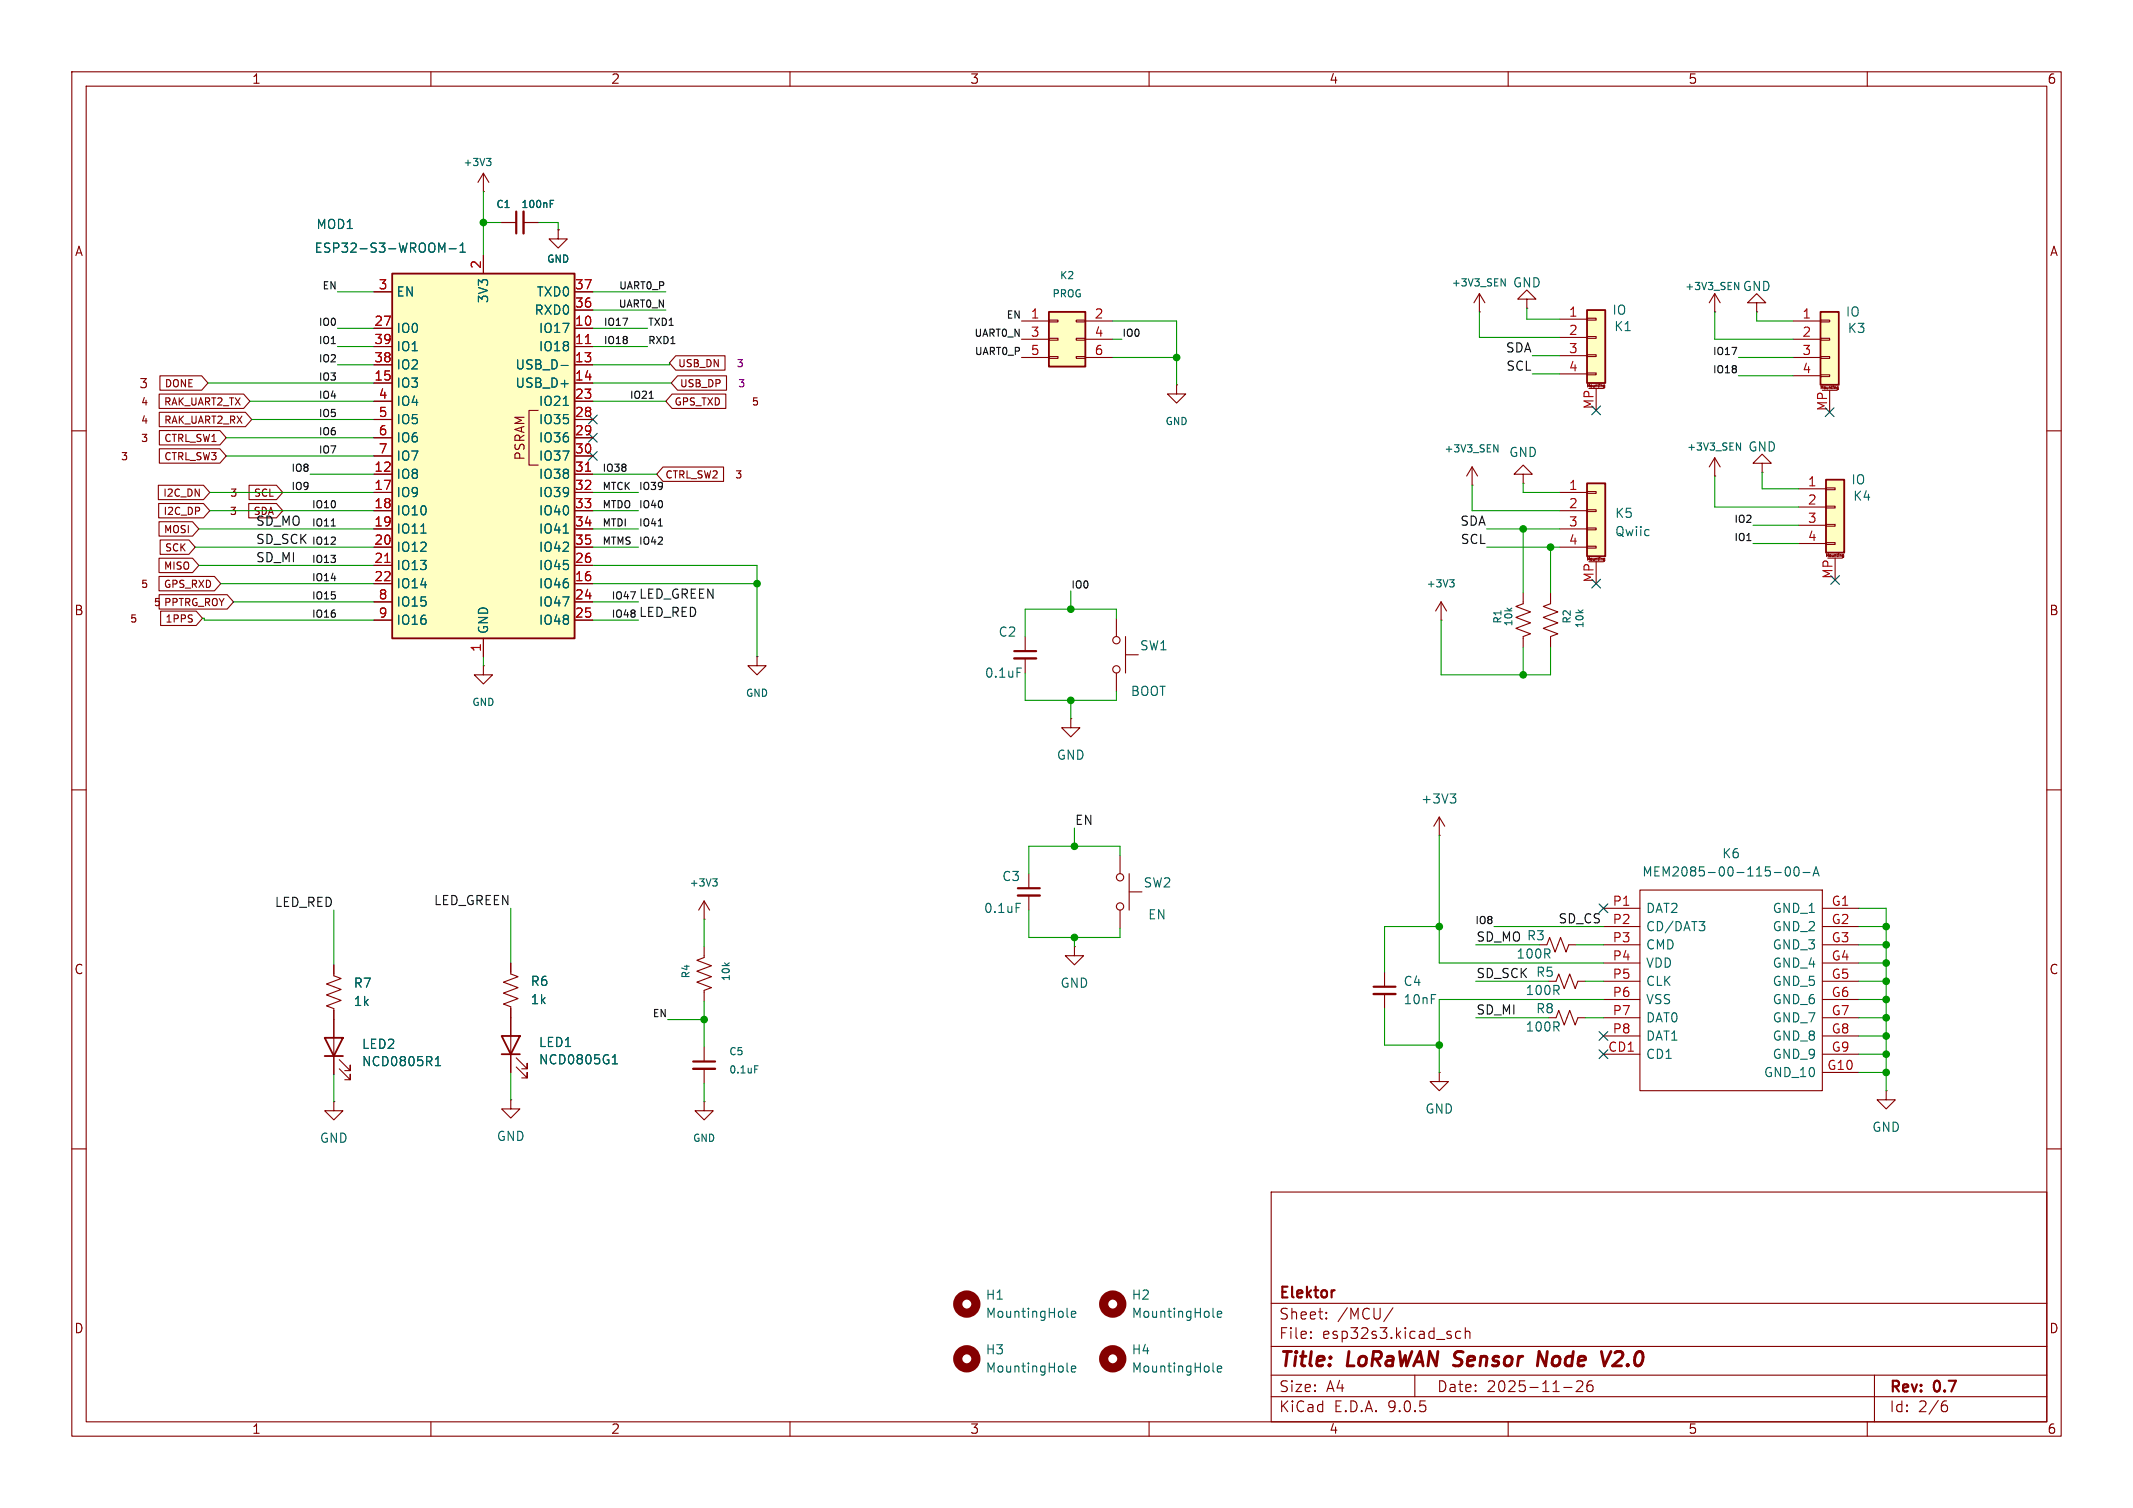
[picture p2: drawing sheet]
<svg xmlns="http://www.w3.org/2000/svg" width="297mm" height="210mm" viewBox="0 0 297 210" stroke-linecap="round" stroke-linejoin="round" font-family="sans-serif">
<g fill="none" stroke="#840000" stroke-width=".15">
<path d="M10 10h277v190h-277zM12 12h273v186h-273zM60 10v2M110 10v2M160 10v2M210 10v2M260 10v2M10 60h2M205 67.6h.1M205 65l-.8 1.3M205 65l.7 1.3M205 65v2.6"/>
<path d="M238.8 66.3h.1M238.8 63.8l-.8 1.2M238.8 63.8l.7 1.2M238.8 63.8v2.5M285 60h2M200.7 86.4h.1M200.7 83.8l-.8 1.3M200.7 83.8l.7 1.3M200.7 83.8v2.6M212.1 82.6v1.5l-1 .4 2 .7-2 .8 2 .7-2 .8 2 .8-1 .3v1.6M10 110h2M156 119.1v2.6"/>
<path d="M285 110h2M156 126.7v2.6M157.2 124.2h1.8M157.2 121.7v5M10 160h2M177 166h108v32h-108zM285 160h2M60 198v2M110 198v2M160 198v2M177 194.5h108M177 191.5h108"/>
<path d="M177 187.5h108M177 181.5h108M182.5 186.3h.1l-.1 .1M182.5 186.3v.1M182.5 185.5v.1M182.5 185.5h.1l-.1 .1M184.7 183.6v.1M184.7 183.6h-.1l.1 .1M184.7 182.8v.1M184.7 182.8h-.1l.1 .1M194 182.1l-1.3 2M197 191.5v3"/>
<path d="M203.4 185.5l-.4-.1-.3 .3v.4l.1 .2 .2 .1 .4-.1M204 185.5a.37 .37 0 0 1 .7 .1v.8M204 184.9v1.5M210 198v2M217.7 193.2h1.2M219.5 192.4l.2-.1 .5 .1a.41 .41 0 0 1 .1 .5l-.8 .9h.9M221.7 192.3a.59 .59 0 0 0-.7 .6v.6l.1 .2 .4 .1 .2-.1 .1-.5-.1-.3h-.5l-.2 .3M260 198v2M261 191.5v6.5M270.6 195.7h.4l.2 .3-.1 .5-.2 .1h-.3M271 195.1l-.4 .1"/>
<circle cx="156" cy="126.2" r=".51"/>
<circle cx="156" cy="122.2" r=".51"/>
</g>
<path d="M214.1 190.2l.2-2 .9 2M224.3 188.2l-.9 2M225.2 188.2l-.3 .2M225.8 189.1l-1.3 1.1h1.3" fill="none" stroke="#840000" stroke-width=".4"/>
<path d="M185.7 179.7h.1" fill="none" stroke="#840000" stroke-width=".3"/>
<path d="M208 61.9l.6 1v-1M241.8 61.7l.6 1v-1M201.9 80.7h.6l-.4 .4 .3 .1 .1 .3-.2 .2h-.3" fill="none" stroke="#006464" stroke-width=".15"/>
<path d="M221 67.3h2.5v10.2h-2.5z" fill="#ffffc2"/>
<path d="M221 67.3h2.5v10.2h-2.5z" fill="none" stroke="#840000" stroke-width=".25"/>
<g fill="none" stroke="#840000" stroke-width=".15">
<path d="M217.2 68.6h3.8M217.2 71.1h3.8M217.2 73.7h3.8M217.2 76.2h3.8M221 68.5h1.2v.2h-1.2zM221 71h1.2v.2h-1.2zM221 73.5h1.2v.3h-1.2zM221 76.1h1.2v.2h-1.2zM221.1 78v-.4l.1 .3 .1-.3v.4M221.2 78.2h2.1M222.2 78.2v3.1M222.5 77.6v.4"/>
<path d="M222.8 77.7h.1M222.8 77.7h-.1M223.3 78.1h.1M223.4 78.1h.1M223.4 78h-.1v-.2h.1v.3"/>
</g>
<path d="M146 43.4h5.1v7.7h-5.1z" fill="#ffffc2"/>
<path d="M146 43.4h5.1v7.7h-5.1z" fill="none" stroke="#840000" stroke-width=".25"/>
<g fill="none" stroke="#840000" stroke-width=".15">
<path d="M142.2 44.7h3.8M142.2 47.2h3.8M142.2 49.8h3.8M146 44.6h1.3v.2h-1.3zM146 47.1h1.3v.3h-1.3zM146 49.7h1.3v.2h-1.3zM149.9 44.6h1.2v.2h-1.2zM149.9 47.1h1.2v.3h-1.2zM149.9 49.7h1.2v.2h-1.2zM151.1 44.7h3.8M151.1 47.2h3.8M151.1 49.8h3.8"/>
<path d="M223.3 126.5h5M223.3 129h5M223.3 131.6h5M223.3 134.1h5M223.3 136.7h5M223.3 139.2h5M228.3 124h25.4v27.9h-25.4zM253.7 126.5h5.1M253.7 129h5.1M253.7 131.6h5.1M253.7 134.1h5.1M253.7 136.7h5.1"/>
<path d="M253.7 139.2h5.1M223.3 141.7h5M223.3 144.3h5M223.3 146.8h5M253.7 141.7h5.1M253.7 144.3h5.1M253.7 146.8h5.1M253.7 149.4h5.1"/>
</g>
<path d="M236.6 128.3h.8l-.5 .5M237.1 128.8l.3 .3v.3l-.3 .2M247.1 121.5h.9M248.7 120.8l.3-.1a.79 .79 0 0 1 0 1.3l-.2-.1-.2-.2v-.5zM249.9 120.8l.3-.1a.79 .79 0 0 1 0 1.3l-.2-.1-.2-.2v-.5zM251.1 121.5h.9M252.4 122l.5-1.3 .4 1.3M252.6 121.6h.6" fill="none" stroke="#006464" stroke-width=".15"/>
<path d="M254.3 66.8h2.5v10.2h-2.5z" fill="#ffffc2"/>
<path d="M254.3 66.8h2.5v10.2h-2.5z" fill="none" stroke="#840000" stroke-width=".25"/>
<g fill="none" stroke="#840000" stroke-width=".15">
<path d="M163.8 53.6v1.3h1.3l-1.3 1.2-1.2-1.2h1.2M163.8 53.6h.1M206 43.4h.1M206 40.9l-.8 1.3M206 40.9l.8 1.3M206 40.9v2.5M212.6 41.7h1.3l-1.3-1.3-1.3 1.3h1.3v1.2M212.6 42.9h.1M238.8 43.4h.1M238.8 40.9l-.8 1.3M238.8 40.9l.7 1.3M238.8 40.9v2.5"/>
<path d="M244.6 42.2h1.3l-1.3-1.3-1.3 1.3h1.3v1.2M244.6 43.4h.1M212.1 66h1.3l-1.3-1.2-1.3 1.2h1.3v1.3M212.1 67.3h.1M245.4 64.5h1.2l-1.2-1.3-1.3 1.3h1.3v1.3M245.4 65.8h.1M250.4 68.1h3.9M250.4 70.6h3.9M250.4 73.2h3.9M250.4 75.7h3.9M254.3 67.9h1.2v.3h-1.2zM254.3 70.5h1.2v.2h-1.2z"/>
<path d="M254.3 73h1.2v.3h-1.2zM254.3 75.6h1.2v.2h-1.2zM254.3 77.5v-.4l.2 .3 .1-.3v.4M254.5 77.7h2M255.5 77.7v3.1M255.8 77.1v.4M256 77.1h.1M256.5 77.5h.1M256.5 77.3v.2M256.6 77.5h.1M256.6 77.3h-.1M256.6 77.3h.1"/>
<path d="M256.7 77.3v.3h-.2M142.7 88.6v2.1M142.7 91.7v2M155.4 86.1v2.5M155.4 93.7v2.6M156.7 91.2h1.8M156.7 88.6v5.1M215.9 82.6v1.5l-1 .4 2 .7-2 .8 2 .7-2 .8 2 .8-1 .3v1.6M149.1 100.1v1.2h1.3l-1.3 1.3-1.3-1.3h1.3M149.1 100.1h.1M200.4 116.3h.1M200.4 113.8l-.8 1.3"/>
<path d="M200.4 113.8l.8 1.3M200.4 113.8v2.5M192.8 135.4v2M192.8 138.4v2.1M214.4 131.6h1l.4-1 .7 2 .8-2 .8 2 .3-1h1.1M215.6 136.7h1.1l.3-1.1 .8 2.1 .8-2.1 .7 2.1 .4-1h1M215.6 141.7h1.1l.3-1 .8 2 .8-2 .7 2 .4-1h1M262.6 151.9v1.3h1.3l-1.3 1.2-1.2-1.2h1.2M262.6 151.9h.1"/>
<circle cx="155.4" cy="89.2" r=".51"/>
<circle cx="155.4" cy="93.2" r=".51"/>
</g>
<path d="M141.2 90.7h3.1M191.3 137.4h3" fill="none" stroke="#840000" stroke-width=".3"/>
<path d="M141.2 91.7h3.1M191.3 138.4h3" fill="none" stroke="#840000" stroke-width=".33"/>
<path d="M209 38.8l.6 1v-1M241.5 39.3l.6 1M141.6 93h.6M201.9 110.6h.8l-.4 .4M202.5 111l.2 .3v.3l-.2 .2M148.6 190.9l.2 .2M149.2 190.7l.6-.2-.1-.2-.3-.1-.2 .2v.6h.5" fill="none" stroke="#006464" stroke-width=".15"/>
<circle cx="134.6" cy="189.2" r="1.27" fill="none" stroke="#840000" stroke-width="1.3"/>
<path d="M221 43.2h2.5v10.1h-2.5z" fill="#ffffc2"/>
<path d="M221 43.2h2.5v10.1h-2.5z" fill="none" stroke="#840000" stroke-width=".25"/>
<g fill="none" stroke="#840000" stroke-width=".15">
<path d="M67.3 26.7h.1M67.3 24.1l-.8 1.3M67.3 24.1l.8 1.3M67.3 24.1v2.6M69.8 31h2.1M72.9 31h2M77.7 32v1.3h1.3l-1.3 1.2-1.2-1.2h1.2M77.7 32h.1M217.2 44.5h3.8M217.2 47h3.8M217.2 49.5h3.8M217.2 52.1h3.8"/>
<path d="M221 44.3h1.2v.3h-1.2zM221 46.9h1.2v.2h-1.2zM221 49.4h1.2v.3h-1.2zM221 51.9h1.2v.3h-1.2zM221.1 53.9v-.4l.1 .3 .1-.3v.4M221.2 54.1h2.1M222.2 54.1v3.1M222.5 53.5v.3M222.8 53.5h.1M222.8 53.5h-.1M223.3 54h.1M223.4 54h.1"/>
<path d="M223.4 53.9h-.1v-.2l.1-.1v.4M143.3 121.7v2M143.3 124.7v2M149.6 131.8v1.3h1.3l-1.3 1.3-1.3-1.3h1.3M149.6 131.8h.1M200.4 149.4v1.2h1.3l-1.3 1.3-1.3-1.3h1.3M200.4 149.4h.1"/>
</g>
<path d="M71.9 29.5v3M141.7 123.7h3.1" fill="none" stroke="#840000" stroke-width=".3"/>
<path d="M72.9 29.5v3M141.7 124.7h3.1" fill="none" stroke="#840000" stroke-width=".33"/>
<path d="M67.7 22.1h.7l-.4 .3 .3 .1 .1 .4-.2 .2h-.3M76.6 28.4h.4M76.6 27.9h.5M141.5 125.8h.6M148.6 183.3l.2 .2M149.2 183l.6-.1-.1-.2-.3-.1-.2 .2v.6h.5M168.9 190.9l.2 .2M168.9 183.3l.2 .2M169.5 183l.6-.1-.1-.2-.3-.1-.2 .2 .1 .6h.4M169.5 190.7l.6-.2-.1-.2-.3-.1-.2 .2 .1 .6h.4" fill="none" stroke="#006464" stroke-width=".15"/>
<g fill="none" stroke="#840000" stroke-width="1.3">
<circle cx="134.6" cy="181.6" r="1.27"/>
<circle cx="154.9" cy="189.2" r="1.27"/>
<circle cx="154.9" cy="181.6" r="1.27"/>
</g>
<path d="M253.5 43.4h2.5v10.2h-2.5z" fill="#ffffc2"/>
<path d="M253.5 43.4h2.5v10.2h-2.5z" fill="none" stroke="#840000" stroke-width=".25"/>
<g fill="none" stroke="#840000" stroke-width=".15">
<path d="M249.7 44.7h3.8M249.7 47.2h3.8M249.7 49.8h3.8M249.7 52.3h3.8M253.5 44.6h1.3v.2h-1.3zM253.5 47.1h1.3v.3h-1.3zM253.5 49.7h1.3v.2h-1.3zM253.5 52.2h1.3v.3h-1.3zM253.6 54.1v-.3l.1 .2 .1-.2v.3M253.7 54.4h2.1M254.8 54.4v3M255 53.8v.3"/>
<path d="M255.3 53.8h.1M256 53.9v.3l-.2 .1M256 53.9l-.2 .1v.1h.2M71.1 153.2v1.2h1.3l-1.3 1.3-1.3-1.3h1.3M71.1 153.2h.1"/>
</g>
<path d="M54.6 38.1h25.4v50.8h-25.4z" fill="#ffffc2"/>
<path d="M54.6 38.1h25.4v50.8h-25.4zM45.2 144.5h2.6l-1.3 2.6zM45.2 147.1h2.6M69.8 144.3h2.6l-1.3 2.5zM69.8 146.8h2.6" fill="none" stroke="#840000" stroke-width=".25"/>
<g fill="none" stroke="#840000" stroke-width=".15">
<path d="M67.3 35.6v2.5M69.8 31h2.1M72.9 31h2M77.7 32h.1M22.2 54.9h11.7l.9 1-.9 1h-11.7zM22.2 57.4h12l.9 1-.9 1h-12zM22.2 60h8.4l.9 1-.9 1h-8.4zM22.3 52.3h5.8l.9 1-.9 1h-5.8zM52.1 40.6h2.5M52.1 45.7h2.5M52.1 48.3h2.5M52.1 50.8h2.5"/>
<path d="M52.1 53.3h2.5M52.1 55.9h2.5M52.1 58.4h2.5M74.9 57.2h-1.2v7.6h1.2M80 40.6h2.5M80 45.7h2.5M80 48.3h2.5M80 50.8h2.5M80 53.3h2.5M80 55.9h2.5M80 58.4h2.5M80 43.2h2.5"/>
<path d="M93.6 54.9h7.5v2h-7.5l-.9-1zM94.1 49.5h6.9v2h-6.9l-.9-1zM94.3 52.3h6.9v2h-6.9l-.8-1zM22 67.6h6.3l.9 1-.9 1h-6.3zM22.1 70.1h6.2l.9 1-.9 1h-6.2zM22.1 72.7h4.7l.9 1-.9 1h-4.7zM22.1 77.7h4.7l.9 1-.9 1h-4.7zM22.2 62.5h8.4l.9 1-.9 1h-8.4zM22.3 75.2h4l.9 1-.9 1h-4zM34.6 70.1h3.9l.9 1-.9 1h-3.9zM34.7 67.6h3.8l.9 1-.9 1h-3.8zM52.1 61h2.5"/>
<path d="M52.1 63.5h2.5M52.1 66h2.5M52.1 68.6h2.5M52.1 71.1h2.5M52.1 73.7h2.5M52.1 76.2h2.5M52.1 78.7h2.5M80 61h2.5M80 63.5h2.5M80 66h2.5M80 68.6h2.5M80 71.1h2.5"/>
<path d="M80 73.7h2.5M80 76.2h2.5M80 78.7h2.5M92.3 65h8.4v2h-8.4l-.9-1zM22.1 80.3h7.8l.8 1-.8 1h-7.8zM22.2 82.8h9.4l.9 1-.9 1h-9.4zM22.4 85.1h4.9l.9 1-.9 1h-4.9zM52.1 81.3h2.5M52.1 83.8h2.5M52.1 86.4h2.5M67.3 92.7v1.3h1.3l-1.3 1.3-1.3-1.3h1.3M67.3 92.7h.1"/>
<path d="M67.3 88.9v2.5M80 81.3h2.5M80 83.8h2.5M80 86.4h2.5M105.4 91.4v1.3h1.3l-1.3 1.3-1.3-1.3h1.3M105.4 91.4h.1M46.5 134.4v1.5l1 .4-2 .7 2 .8-2 .8 2 .7-2 .8 1 .4v9.1M71.1 134.1v1.5l1 .4-2 .8 2 .7-2 .8 2 .8-2 .7 1 .4v9.2M98 131.8v1.6l-1 .3 2.1 .8-2.1 .8 2.1 .7-2.1 .8 2.1 .7-1.1 .4v1.5M98 128h.1M98 125.5v2.5M98 125.5l-.7 1.2"/>
<path d="M98 125.5l.8 1.2M46.5 153.4v1.3h1.3l-1.3 1.3-1.3-1.3h1.3M46.5 153.4h.1M47.2 148.8l1.6 1.6v-.8v.8h-.8M47.2 147.6l1.6 1.5v-.8v.8h-.8M71.9 148.6l1.5 1.5v-.7v.7h-.8M71.9 147.3l1.5 1.5v-.7v.7h-.8M98 153.4v1.3h1.3l-1.3 1.3-1.2-1.3h1.2M98 153.4h.1M98 145.8v2M98 148.8v2.1"/>
</g>
<g fill="none" stroke="#006464" stroke-width=".15">
<path d="M61.5 34.8l.4-.9v1.2M62.5 34.6h1M64.1 35.1h.7M64.1 34.2l.3-.3v1.2M76.6 28.4h.4M76.6 27.9h.5M78.1 50.9h1M78.4 56.5h.8M58.6 74.2h.7M78.4 74.2h.8M99.2 122.4h.7l-.4 .4 .3 .1 .1 .3-.2 .2h-.3M60.6 148.4h.7"/>
<path d="M60.6 147.5l.4-.4v1.3M85.3 148.2h.7M85.3 147.2l.3-.3v1.3M105.1 148.4h.5"/>
</g>
<path d="M81.5 47.8h.7M53.6 78.3h.7M81.5 65.6h.7" fill="none" stroke="#a90000" stroke-width=".15"/>
<path d="M96.5 147.8h3.1" fill="none" stroke="#840000" stroke-width=".3"/>
<path d="M96.5 148.8h3.1" fill="none" stroke="#840000" stroke-width=".33"/>
<path d="M90.4 55.5h.6M46.1 73.3h.6M91.7 73.3h.5" fill="none" stroke="#0f0f0f" stroke-width=".15"/>
<g fill="none" stroke="#009600" stroke-width=".15">
<path d="M67.3 26.7v8.9M67.3 31h2.5M74.9 31h2.8v1M29 53.3h23.1M34.8 55.9h17.3M35.1 58.4h17M47 40.6h5.1M47 48.3h5.1M47 45.7h5.1M47 50.8h5.1M82.5 40.6h10.2M82.5 43.2h10.2"/>
<path d="M82.5 48.3h7.7M82.5 45.7h7.7M82.5 53.3h11M82.5 55.9h10.2M93.2 50.5v.3h-10.7M154.9 47.2h1.3M154.9 44.7h8.9v8.9M154.9 49.8h8.9M206 43.4v3.6h11.2M212.6 42.9v1.6h4.6M213.4 49.5h3.8M213.4 52.1h3.8"/>
<path d="M238.8 43.4v3.8h10.9M242.1 49.8h7.6M242.1 52.3h7.6M244.6 43.4v1.3h5.1M27.2 76.2h24.9M27.7 73.7h24.4M27.7 78.7h24.4M29.2 71.1h22.9M29.2 68.6h22.9M31.5 63.5h20.6M31.5 61h20.6M43.2 66h8.9"/>
<path d="M82.5 76.2h6.4M82.5 73.7h6.4M82.5 71.1h6.4M82.5 68.6h6.4M82.5 66h8.9M82.5 78.7h22.9v12.7M205 67.6v3.5h12.2M207 76.2h10.2M207 73.7h10.2M212.1 67.3v1.3h5.1M212.1 73.7v8.9M215.9 76.2v6.4"/>
<path d="M238.8 66.3v4.3h11.6M244.1 75.7h6.3M244.1 73.2h6.3M245.4 65.8v2.3h5M28.2 86.1h.2v.3h23.7M30.7 81.3h21.4M32.5 83.8h19.6M67.3 91.4v1.3M82.5 83.8h6.4M82.5 81.3h22.9M82.5 86.4h6.4M142.7 93.7v3.8h12.7v-1.2"/>
<path d="M149.1 82.3v2.5M149.1 97.5v2.6M155.4 86.1v-1.3h-12.7v3.8M200.7 86.4v7.6h15.2v-3.8M212.1 90.2v3.8M149.6 115.3v2.6M156 119.1v-1.2h-12.7v3.8M200.4 116.3v17.8h22.9M46.5 126.7v7.7M71.1 126.5v7.6M98 128v3.8M98 139.4v6.4"/>
<path d="M143.3 126.7v3.9h12.7v-1.3M149.6 130.6v1.2M200.4 129h-7.6v6.4M205.5 136.7h10.1M205.5 131.6h8.9M208 129h15.3M219.5 131.6h3.8M220.7 136.7h2.6M223.3 139.2h-22.9v10.2M258.8 129h3.8M258.8 126.5h3.8v25.4M258.8 134.1h3.8"/>
<path d="M258.8 136.7h3.8M258.8 139.2h3.8M258.8 131.6h3.8M46.5 149.6v3.8M71.1 149.4v3.8M93 142h5M98 150.9v2.5M192.8 140.5v5h7.6M205.5 141.7h10.1M220.7 141.7h2.6M258.8 149.4h3.8M258.8 146.8h3.8"/>
<path d="M258.8 141.7h3.8M258.8 144.3h3.8"/>
</g>
<g fill="none" stroke="#000084" stroke-width=".15">
<path d="M81.9 57.8l1.3 1.2M83.2 57.8l-1.3 1.2M221.6 56.5l1.3 1.3M222.9 56.5l-1.3 1.3M254.2 56.8l1.2 1.2M255.4 56.8l-1.2 1.2M81.9 62.9l1.3 1.2M81.9 60.4l1.3 1.2M83.2 62.9l-1.3 1.2M83.2 60.4l-1.3 1.2M221.6 80.7l1.3 1.2M222.9 80.7l-1.3 1.2"/>
<path d="M254.9 80.2l1.2 1.2M256.1 80.2l-1.2 1.2M222.7 125.9l1.2 1.2M223.9 125.9l-1.2 1.2M222.7 143.7l1.2 1.2M222.7 146.2l1.2 1.2M223.9 143.7l-1.2 1.2M223.9 146.2l-1.2 1.2"/>
</g>
<g fill="#009600" stroke="#009600" stroke-width=".15">
<circle cx="212.1" cy="94" r=".46"/>
<circle cx="215.9" cy="76.2" r=".46"/>
<circle cx="212.1" cy="73.7" r=".46"/>
<circle cx="200.4" cy="129" r=".46"/>
<circle cx="149.6" cy="130.6" r=".46"/>
<circle cx="200.4" cy="145.5" r=".46"/>
<circle cx="262.6" cy="141.7" r=".46"/>
<circle cx="262.6" cy="144.3" r=".46"/>
<circle cx="262.6" cy="139.2" r=".46"/>
<circle cx="262.6" cy="136.7" r=".46"/>
<circle cx="262.6" cy="134.1" r=".46"/>
<circle cx="262.6" cy="129" r=".46"/>
<circle cx="262.6" cy="131.6" r=".46"/>
<circle cx="262.6" cy="149.4" r=".46"/>
<circle cx="262.6" cy="146.8" r=".46"/>
<circle cx="149.6" cy="117.9" r=".46"/>
<circle cx="149.1" cy="97.5" r=".46"/>
<circle cx="149.1" cy="84.8" r=".46"/>
<circle cx="163.8" cy="49.8" r=".46"/>
<circle cx="67.3" cy="31" r=".46"/>
<circle cx="105.4" cy="81.3" r=".46"/>
<circle cx="98" cy="142" r=".46"/>
</g>
<g font-size="2.8" fill="#840000">
<text x="178" y="190.9">Title:</text>
<text x="187.7" y="190.9">LoRaWAN Sensor</text>
<text x="215.7" y="190.9">Node</text>
<text x="225.5" y="190.9">V2.0</text>
</g>
<g font-size="2.1" fill="#840000">
<text x="178" y="184">Sheet:</text>
<text x="178" y="181.2">Elektor</text>
<text x="186.2" y="184">/MCU/</text>
<text x="178" y="186.7">File:</text>
<text x="184.1" y="186.7">esp32s3.kicad_sch</text>
<text x="178" y="196.9">KiCad</text>
<text x="178" y="194.1">Size:</text>
<text x="184.7" y="194.1">A4</text>
<text x="185.7" y="196.9">E.D.A.</text>
<text x="193.3" y="196.9">9.0.5</text>
<text x="200" y="194.1">Date:</text>
<text x="207" y="194.1">2025-11-26</text>
<text x="263" y="194.3">Rev:</text>
<text x="263" y="196.9">Id:</text>
<text x="267.1" y="196.9">2/6</text>
<text x="269.4" y="194.3">0.7</text>
</g>
<g font-size="1.8" fill="#840000">
<text x="35" y="11.9">1</text>
<text x="85" y="11.9">2</text>
<text x="135" y="11.9">3</text>
<text x="185" y="11.9">4</text>
<text x="235" y="11.9">5</text>
<text x="285" y="11.9">6</text>
<text x="10.3" y="35.9">A</text>
<text x="285.3" y="35.9">A</text>
<text x="19.3" y="54.3">3</text>
<text x="73.3" y="64.2" transform="rotate(-90 73.3 64.2)">PSRAM</text>
<text x="10.3" y="85.9">B</text>
<text x="285.3" y="85.9">B</text>
<text x="10.3" y="135.9">C</text>
<text x="285.3" y="135.9">C</text>
<text x="10.3" y="185.9">D</text>
<text x="285.3" y="185.9">D</text>
<text x="35" y="199.9">1</text>
<text x="85" y="199.9">2</text>
<text x="135" y="199.9">3</text>
<text x="185" y="199.9">4</text>
<text x="235" y="199.9">5</text>
<text x="285" y="199.9">6</text>
</g>
<g font-size="1.8" fill="#006464">
<text x="43.7" y="35.4">ESP32-S3-WROOM-1</text>
<text x="44" y="32.1">MOD1</text>
<text x="55.1" y="41.5">EN</text>
<text x="74.6" y="41.5">TXD0</text>
<text x="210.6" y="40.2">GND</text>
<text x="242.6" y="40.7">GND</text>
<text x="55.1" y="46.6">IO0</text>
<text x="68.2" y="42.3" transform="rotate(-90 68.2 42.3)">3V3</text>
<text x="74.3" y="44">RXD0</text>
<text x="74.9" y="46.6">IO17</text>
<text x="224.4" y="44">IO</text>
<text x="224.7" y="46.3">K1</text>
<text x="256.9" y="44.3">IO</text>
<text x="257.2" y="46.6">K3</text>
<text x="55.1" y="49.1">IO1</text>
<text x="55.1" y="51.7">IO2</text>
<text x="71.7" y="51.7">USB_D-</text>
<text x="74.9" y="49.1">IO18</text>
<text x="55.1" y="54.2">IO3</text>
<text x="55.1" y="56.7">IO4</text>
<text x="55.1" y="59.3">IO5</text>
<text x="71.7" y="54.2">USB_D+</text>
<text x="74.9" y="56.7">IO21</text>
<text x="74.9" y="59.3">IO35</text>
<text x="55.1" y="61.8">IO6</text>
<text x="55.1" y="64.4">IO7</text>
<text x="74.9" y="61.8">IO36</text>
<text x="74.9" y="64.4">IO37</text>
<text x="210.1" y="63.9">GND</text>
<text x="243.3" y="63.1">GND</text>
<text x="55.1" y="66.9">IO8</text>
<text x="55.1" y="69.4">IO9</text>
<text x="55.1" y="72">IO10</text>
<text x="74.9" y="66.9">IO38</text>
<text x="74.9" y="69.4">IO39</text>
<text x="74.9" y="72">IO40</text>
<text x="257.7" y="67.7">IO</text>
<text x="257.9" y="70">K4</text>
<text x="55.1" y="74.5">IO11</text>
<text x="55.1" y="77.1">IO12</text>
<text x="74.9" y="74.5">IO41</text>
<text x="74.9" y="77.1">IO42</text>
<text x="224.8" y="72.3">K5</text>
<text x="224.8" y="74.9">Qwiic</text>
<text x="55.1" y="79.6">IO13</text>
<text x="55.1" y="82.1">IO14</text>
<text x="74.9" y="79.6">IO45</text>
<text x="74.9" y="82.1">IO46</text>
<text x="55.1" y="84.7">IO15</text>
<text x="55.1" y="87.2">IO16</text>
<text x="68.2" y="88.4" transform="rotate(-90 68.2 88.4)">GND</text>
<text x="74.9" y="84.7">IO47</text>
<text x="74.9" y="87.2">IO48</text>
<text x="138.9" y="88.9">C2</text>
<text x="137" y="94.6">0.1uF</text>
<text x="158.6" y="90.8">SW1</text>
<text x="157.4" y="97.1">BOOT</text>
<text x="147.1" y="106">GND</text>
<text x="197.8" y="112.1">+3V3</text>
<text x="239.7" y="119.7">K6</text>
<text x="139.5" y="122.9">C3</text>
<text x="159.1" y="123.8">SW2</text>
<text x="228.6" y="122.3">MEM2085-00-115-00-A</text>
<text x="136.9" y="127.4">0.1uF</text>
<text x="159.8" y="128.2">EN</text>
<text x="229.1" y="127.4">DAT2</text>
<text x="229.1" y="129.9">CD/DAT3</text>
<text x="246.7" y="127.4">GND_1</text>
<text x="246.7" y="129.9">GND_2</text>
<text x="49.2" y="137.8">R7</text>
<text x="73.8" y="137.5">R6</text>
<text x="147.6" y="137.8">GND</text>
<text x="195.3" y="137.5">C4</text>
<text x="211.1" y="133.7">100R</text>
<text x="229.1" y="132.4">CMD</text>
<text x="229.1" y="135">VDD</text>
<text x="229.1" y="137.5">CLK</text>
<text x="246.7" y="132.4">GND_3</text>
<text x="246.7" y="135">GND_4</text>
<text x="246.7" y="137.5">GND_5</text>
<text x="49.2" y="140.3">1k</text>
<text x="73.8" y="140.1">1k</text>
<text x="195.3" y="140.1">10nF</text>
<text x="212.3" y="143.9">100R</text>
<text x="212.3" y="138.8">100R</text>
<text x="213.8" y="141.3">R8</text>
<text x="229.1" y="140.1">VSS</text>
<text x="229.1" y="142.6">DAT0</text>
<text x="246.7" y="140.1">GND_6</text>
<text x="246.7" y="142.6">GND_7</text>
<text x="50.3" y="146.3">LED2</text>
<text x="50.3" y="148.7">NCD0805R1</text>
<text x="74.9" y="146">LED1</text>
<text x="74.9" y="148.4">NCD0805G1</text>
<text x="229.1" y="145.1">DAT1</text>
<text x="229.1" y="147.7">CD1</text>
<text x="246.7" y="145.1">GND_8</text>
<text x="246.7" y="147.7">GND_9</text>
<text x="198.4" y="155.3">GND</text>
<text x="245.5" y="150.2">GND_10</text>
<text x="44.4" y="159.4">GND</text>
<text x="69.1" y="159.1">GND</text>
<text x="260.6" y="157.8">GND</text>
<text x="137.2" y="181.2">H1</text>
<text x="137.2" y="183.7">MountingHole</text>
<text x="157.5" y="181.2">H2</text>
<text x="157.5" y="183.7">MountingHole</text>
<text x="137.2" y="188.8">H3</text>
<text x="137.2" y="191.4">MountingHole</text>
<text x="157.5" y="188.8">H4</text>
<text x="157.5" y="191.4">MountingHole</text>
</g>
<g font-size="1.8" fill="#a90000">
<text x="52.6" y="40.4">3</text>
<text x="67.1" y="37.5" transform="rotate(-90 67.1 37.5)">2</text>
<text x="80" y="40.4">37</text>
<text x="52" y="45.5">27</text>
<text x="80" y="42.9">36</text>
<text x="80" y="45.5">10</text>
<text x="143.4" y="44.5">1</text>
<text x="143.4" y="47">3</text>
<text x="152.3" y="44.5">2</text>
<text x="152.3" y="47">4</text>
<text x="218.4" y="44.2">1</text>
<text x="218.4" y="46.7">2</text>
<text x="250.9" y="44.5">1</text>
<text x="250.9" y="47">2</text>
<text x="52" y="48">39</text>
<text x="52" y="50.5">38</text>
<text x="52" y="53.1">15</text>
<text x="80" y="48">11</text>
<text x="80" y="50.5">13</text>
<text x="80" y="53.1">14</text>
<text x="143.4" y="49.5">5</text>
<text x="152.3" y="49.5">6</text>
<text x="218.4" y="49.3">3</text>
<text x="218.4" y="51.8">4</text>
<text x="250.9" y="49.5">3</text>
<text x="250.9" y="52.1">4</text>
<text x="52.6" y="55.6">4</text>
<text x="52.6" y="58.2">5</text>
<text x="80" y="55.6">23</text>
<text x="80" y="58.2">28</text>
<text x="222" y="57.1" transform="rotate(-90 222 57.1)">MP</text>
<text x="254.5" y="57.3" transform="rotate(-90 254.5 57.3)">MP</text>
<text x="52" y="65.8">12</text>
<text x="52.6" y="60.7">6</text>
<text x="52.6" y="63.2">7</text>
<text x="80" y="60.7">29</text>
<text x="80" y="63.2">30</text>
<text x="80" y="65.8">31</text>
<text x="52" y="68.3">17</text>
<text x="52" y="70.9">18</text>
<text x="80" y="68.3">32</text>
<text x="80" y="70.9">33</text>
<text x="218.4" y="68.3">1</text>
<text x="218.4" y="70.9">2</text>
<text x="251.6" y="67.8">1</text>
<text x="251.6" y="70.4">2</text>
<text x="52" y="73.4">19</text>
<text x="52" y="75.9">20</text>
<text x="80" y="73.4">34</text>
<text x="80" y="75.9">35</text>
<text x="218.4" y="73.4">3</text>
<text x="218.4" y="75.9">4</text>
<text x="251.6" y="72.9">3</text>
<text x="251.6" y="75.4">4</text>
<text x="52" y="78.5">21</text>
<text x="52" y="81">22</text>
<text x="52.6" y="83.6">8</text>
<text x="80" y="78.5">26</text>
<text x="80" y="81">16</text>
<text x="80" y="83.6">24</text>
<text x="222" y="81.2" transform="rotate(-90 222 81.2)">MP</text>
<text x="255.3" y="80.7" transform="rotate(-90 255.3 80.7)">MP</text>
<text x="52.6" y="86.1">9</text>
<text x="80" y="86.1">25</text>
<text x="67.1" y="90.9" transform="rotate(-90 67.1 90.9)">1</text>
<text x="224.5" y="126.2">P1</text>
<text x="224.5" y="128.8">P2</text>
<text x="224.5" y="131.3">P3</text>
<text x="254.9" y="126.2">G1</text>
<text x="254.9" y="128.8">G2</text>
<text x="254.9" y="131.3">G3</text>
<text x="224.5" y="133.9">P4</text>
<text x="224.5" y="136.4">P5</text>
<text x="254.9" y="133.9">G4</text>
<text x="254.9" y="136.4">G5</text>
<text x="224.5" y="138.9">P6</text>
<text x="224.5" y="141.5">P7</text>
<text x="254.9" y="138.9">G6</text>
<text x="254.9" y="141.5">G7</text>
<text x="223.8" y="146.6">CD1</text>
<text x="224.5" y="144">P8</text>
<text x="254.3" y="149.1">G10</text>
<text x="254.9" y="144">G8</text>
<text x="254.9" y="146.6">G9</text>
</g>
<g font-size="1.8" fill="#0f0f0f">
<text x="209.6" y="49.2">SDA</text>
<text x="209.6" y="51.7">SCL</text>
<text x="35.6" y="75.9">SD_SCK</text>
<text x="35.6" y="73.3">SD_MO</text>
<text x="203.2" y="73.3">SDA</text>
<text x="203.3" y="75.9">SCL</text>
<text x="35.6" y="78.4">SD_MI</text>
<text x="88.9" y="83.5">LED_GREEN</text>
<text x="88.9" y="86">LED_RED</text>
<text x="149.6" y="115">EN</text>
<text x="38.2" y="126.4">LED_RED</text>
<text x="60.3" y="126.1">LED_GREEN</text>
<text x="205.5" y="131.2">SD_MO R3</text>
<text x="216.9" y="128.7">SD_CS</text>
<text x="205.5" y="136.3">SD_SCK R5</text>
<text x="205.5" y="141.4">SD_MI</text>
</g>
<g font-size="1.4" fill="#006464">
<text x="64.4" y="23.3">+3V3</text>
<text x="69" y="29.2">C1</text>
<text x="72.5" y="29.2">100nF</text>
<text x="76.1" y="36.8">GND</text>
<text x="146.4" y="41.6">PROG</text>
<text x="147.5" y="39.1">K2</text>
<text x="202" y="40.1">+3V3_SEN</text>
<text x="234.5" y="40.6">+3V3_SEN</text>
<text x="162.2" y="59.4">GND</text>
<text x="201" y="63.2">+3V3_SEN</text>
<text x="234.8" y="63">+3V3_SEN</text>
<text x="198.5" y="82">+3V3</text>
<text x="209.3" y="87" transform="rotate(-90 209.3 87)">R1</text>
<text x="210.8" y="87.3" transform="rotate(-90 210.8 87.3)">10k</text>
<text x="218.9" y="87" transform="rotate(-90 218.9 87)">R2</text>
<text x="220.7" y="87.6" transform="rotate(-90 220.7 87.6)">10k</text>
<text x="65.7" y="98.5">GND</text>
<text x="103.8" y="97.2">GND</text>
<text x="95.9" y="123.7">+3V3</text>
<text x="96.2" y="136.4" transform="rotate(-90 96.2 136.4)">R4</text>
<text x="101.8" y="136.7" transform="rotate(-90 101.8 136.7)">10k</text>
<text x="101.4" y="149.7">0.1uF</text>
<text x="101.4" y="147.2">C5</text>
<text x="96.4" y="159.2">GND</text>
</g>
<g font-size="1.4" fill="#0f0f0f">
<text x="44.8" y="40.4">EN</text>
<text x="86.1" y="40.4">UART0_P</text>
<text x="44.3" y="48">IO1</text>
<text x="44.3" y="45.4">IO0</text>
<text x="83.9" y="45.4">IO17</text>
<text x="83.9" y="48">IO18</text>
<text x="86" y="42.9">UART0_N</text>
<text x="90.2" y="48">RXD1</text>
<text x="90.2" y="45.4">TXD1</text>
<text x="135.6" y="47">UART0_N</text>
<text x="140" y="44.4">EN</text>
<text x="156.2" y="47">IO0</text>
<text x="44.3" y="50.5">IO2</text>
<text x="44.3" y="53.1">IO3</text>
<text x="135.6" y="49.5">UART0_P</text>
<text x="238.4" y="52">IO18</text>
<text x="238.4" y="49.5">IO17</text>
<text x="44.3" y="58.1">IO5</text>
<text x="44.3" y="55.6">IO4</text>
<text x="87.6" y="55.6">IO21</text>
<text x="40.4" y="65.8">IO8</text>
<text x="44.3" y="60.7">IO6</text>
<text x="44.3" y="63.2">IO7</text>
<text x="83.8" y="65.8">IO38</text>
<text x="35.2" y="71.9">SDA</text>
<text x="40.4" y="68.3">IO9</text>
<text x="43.3" y="70.8">IO10</text>
<text x="83.8" y="70.8">MTDO</text>
<text x="83.8" y="68.3">MTCK</text>
<text x="88.9" y="70.8">IO40</text>
<text x="88.9" y="68.3">IO39</text>
<text x="43.3" y="73.4">IO11</text>
<text x="43.3" y="75.9">IO12</text>
<text x="83.8" y="75.9">MTMS</text>
<text x="83.8" y="73.4">MTDI</text>
<text x="88.9" y="75.9">IO42</text>
<text x="88.9" y="73.4">IO41</text>
<text x="241.4" y="75.4">IO1</text>
<text x="241.4" y="72.9">IO2</text>
<text x="43.3" y="81">IO14</text>
<text x="43.3" y="83.5">IO15</text>
<text x="43.3" y="78.5">IO13</text>
<text x="85.1" y="83.5">IO47</text>
<text x="149.1" y="82">IO0</text>
<text x="43.3" y="86.1">IO16</text>
<text x="85.1" y="86.1">IO48</text>
<text x="205.3" y="128.8">IO8</text>
<text x="90.8" y="141.7">EN</text>
</g>
<g font-size="1.4" fill="#840000">
<text x="94.3" y="51.3">USB_DN</text>
<text x="19.5" y="56.7">4</text>
<text x="19.5" y="59.2">4</text>
<text x="22.7" y="56.7">RAK_UART2_TX</text>
<text x="22.7" y="59.2">RAK_UART2_RX</text>
<text x="22.8" y="54.1">DONE</text>
<text x="93.8" y="56.7">GPS_TXD</text>
<text x="94.6" y="54.1">USB_DP</text>
<text x="104.6" y="56.7">5</text>
<text x="16.7" y="64.3">3</text>
<text x="19.5" y="61.8">3</text>
<text x="22.7" y="64.3">CTRL_SW3</text>
<text x="22.7" y="61.8">CTRL_SW1</text>
<text x="22.6" y="69.4">I2C_DN</text>
<text x="22.6" y="71.9">I2C_DP</text>
<text x="31.9" y="71.9">3</text>
<text x="31.9" y="69.4">3</text>
<text x="35.2" y="69.4">SCL</text>
<text x="92.6" y="66.8">CTRL_SW2</text>
<text x="102.3" y="66.8">3</text>
<text x="22.7" y="74.5">MOSI</text>
<text x="22.8" y="77">SCK</text>
<text x="19.5" y="82.1">5</text>
<text x="22.7" y="79.5">MISO</text>
<text x="22.7" y="82.1">GPS_RXD</text>
<text x="18" y="86.9">5</text>
<text x="21.3" y="84.6">5 PPTRG_ROY</text>
<text x="22.9" y="86.9">1PPS</text>
</g>
<g font-size="1.4" fill="#840084">
<text x="102.5" y="51.3">3</text>
<text x="102.7" y="54.1">3</text>
</g>
<g font-size=".5" fill="#840000">
<text x="220.8" y="54.1">Mounting</text>
<text x="253.3" y="54.4">Mounting</text>
<text x="254.1" y="77.8">Mounting</text>
<text x="220.8" y="78.3">Mounting</text>
</g>
</svg>
